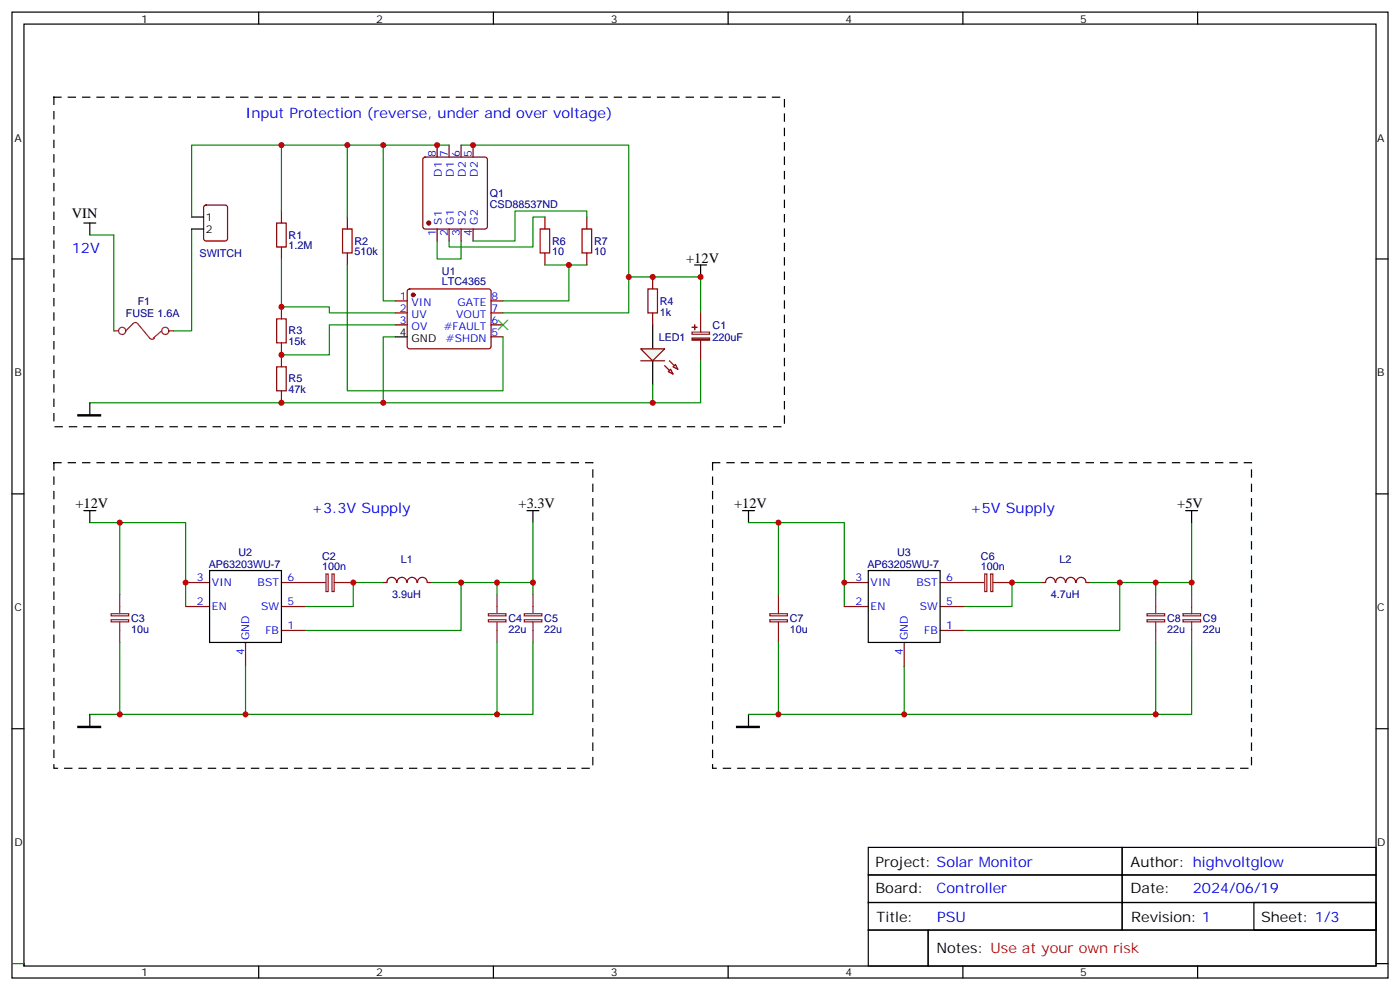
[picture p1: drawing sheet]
<svg xmlns="http://www.w3.org/2000/svg" width="412mm" height="291mm" viewBox="0 0 412 291" stroke-linecap="round" stroke-linejoin="round" font-family="sans-serif">
<path d="M192.3 95.6v7.1M192.3 106.2v7.1" fill="none" stroke="#000" stroke-width=".35"/>
<path d="M188.7 102.7h7.1l-3.5 3.5z" fill="#f0f0f0" stroke="#870000" stroke-width=".35"/>
<path d="M195.8 107.6l2.5 2.5M197.2 106.2l2.5 2.5" fill="none" stroke="#870000" stroke-width=".35"/>
<g fill="#f0f0f0" stroke="#870000" stroke-width=".35">
<path d="M196.8 109.4l.8-.7 .7 1.4z"/>
<path d="M198.3 108l.7-.7 .7 1.4z"/>
</g>
<g fill="none" stroke="#870000" stroke-width=".35">
<path d="M124.8 46.5l.4-.3h17.7l.5 .3 .2 .5v19.7l-.3 .5-.4 .2h-17.7l-.5-.2-.2-.5v-19.7zM128.8 42.7v3.5M132.3 42.7v3.5M135.8 42.7v3.5M139.3 42.7v3.5M60.2 60.6l.5-.2h5.6l.7 .4v9.4l-.4 .7h-5.9l-.7-.4v-9.4zM82.9 62.1v3.6M82.9 72.7v3.5M102.3 63.9v3.5M102.3 74.5v3.5M128.8 67.4v3.5M132.3 67.4v3.5"/>
<path d="M135.8 67.4v3.5M139.3 67.4v3.5M160.5 63.9v3.5M160.5 74.5v3.5M172.9 63.9v3.5M172.9 74.5v3.5M82.9 90.3v3.6M116.4 88.6h3.5M116.4 92.1h3.5M116.4 95.6h3.5M120.2 85.3l.4-.2h23.3l.5 .2 .2 .5v16.5l-.7 .4-23.5-.1-.5-.6v-16.2zM144.6 88.6h3.6"/>
<path d="M144.6 92.1h3.6M144.6 95.6h3.6M144.6 99.2h3.6M192.3 81.5v3.6M192.3 92.1v3.5M82.9 100.9v7.1M82.9 115v3.6M188.7 106.2h7.1M54.7 178.5h7M54.7 171.5h7M82.9 178.5h7.1M82.9 171.5h7.1"/>
<path d="M112.9 171.5h1M114 171.5a1.41 1.41 0 0 1 1.4-1.5 1.41 1.41 0 0 1 1.4 1.5M117 171.5a1.41 1.41 0 0 1 1.4-1.5 1.41 1.41 0 0 1 1.4 1.5M120 171.5a1.41 1.41 0 0 1 1.4-1.5 1.41 1.41 0 0 1 1.4 1.5M123 171.5a1.41 1.41 0 0 1 1.4-1.5 1.41 1.41 0 0 1 1.4 1.5M125.9 171.5h1.1M248.7 178.5h7.1M248.7 171.5h7.1M276.9 178.5h7.1M276.9 171.5h7.1M306.9 171.5h1.1M308 171.5a1.41 1.41 0 0 1 1.4-1.5 1.41 1.41 0 0 1 1.4 1.5"/>
<path d="M311 171.5a1.41 1.41 0 0 1 1.4-1.5 1.41 1.41 0 0 1 1.4 1.5M314 171.5a1.41 1.41 0 0 1 1.4-1.5 1.41 1.41 0 0 1 1.4 1.5M317 171.5a1.41 1.41 0 0 1 1.4-1.5 1.41 1.41 0 0 1 1.4 1.5M320 171.5h1M72.3 189.1v7.1M82.9 185.6h7.1M266.3 189.1v7.1M276.9 185.6h7.1"/>
</g>
<g fill="none" stroke="#000" stroke-width=".35">
<path d="M3.5 3.6h405.4v284.3h-405.4zM7.1 7.1h398.2v277.3h-398.2zM76.2 3.6v3.5M145.3 3.6v3.5M214.5 3.6v3.5M283.6 3.6v3.5M352.8 3.6v3.5M3.5 76.2h3.6M24.7 65.7h3.5M26.5 65.7v3.5M56.4 63.9h3.6M56.4 67.4h3.6"/>
<path d="M204.6 78h3.5M206.4 78v3.5M405.3 76.2h3.6M116.4 99.2h3.5M26.5 118.6v3.5M3.5 145.4h3.6M24.7 150.3h3.5M26.5 150.3v3.5M155.2 150.3h3.5M157 150.3v3.5M218.7 150.3h3.5M220.5 150.3v3.5"/>
<path d="M349.2 150.3h3.6M351 150.3v3.5M405.3 145.4h3.6M61.7 168h21.2v21.1h-21.2zM255.8 168h21.1v21.1h-21.1zM3.5 214.5h3.6M26.5 210.3v3.5M220.5 210.3v3.5M405.3 214.5h3.6M255.8 249.4h74.8v8.2h-74.8zM255.8 257.6h74.8v8.1h-74.8zM330.6 257.6h74.7v8.1h-74.7z"/>
<path d="M330.6 249.4h74.7v8.2h-74.7zM255.8 265.7h74.8v8.1h-74.8zM255.8 273.8h17.6v10.6h-17.6zM273.4 273.8h131.9v10.6h-131.9zM330.6 265.7h74.7v8.1h-74.7zM369.4 265.7h35.9v8.1h-35.9zM7.1 283.7v.7M76.2 284.4v3.5M145.3 284.4v3.5M214.5 284.4v3.5M283.6 284.4v3.5M352.8 284.4v3.5"/>
<path d="M405.3 283.7h3.6"/>
</g>
<g fill="none" stroke="#8c2424" stroke-width=".35">
<path d="M33.5 97.4h1.4M37 97.4l2.4-2.3 .7-.1 4.2 4.7 .8 .1 .4-.3M47.6 97.4l-2.4 2.1M49.7 97.4h1.5M203.8 97.8h5.2v.6h-5.2zM206.4 92.1v5.7M206.4 100.2v6M35.3 175v5.7M90 171.5h6M96 168.9h.7v5.2h-.7zM97.8 168.9h.6v5.2h-.6zM98.4 171.5h5.7"/>
<path d="M146.4 175v5.7M157 175v5.7M229.3 175v5.7M284 171.5h6M290.1 168.9h.6v5.2h-.6zM291.8 168.9h.7v5.2h-.7zM292.5 171.5h5.6M340.4 175v5.7M351 175v5.7M32.7 182.4h5.2v.7h-5.2zM32.7 180.7h5.2v.6h-5.2zM35.3 183.1v6"/>
<path d="M143.9 182.4h5.1v.7h-5.1zM143.9 180.7h5.1v.6h-5.1zM146.4 183.1v6M154.4 182.4h5.2v.7h-5.2zM154.4 180.7h5.2v.6h-5.2zM157 183.1v6M226.8 182.4h5.2v.7h-5.2zM226.8 180.7h5.2v.6h-5.2zM229.3 183.1v6M337.9 182.4h5.2v.7h-5.2zM337.9 180.7h5.2v.6h-5.2zM340.4 183.1v6"/>
<path d="M348.5 182.4h5.2v.7h-5.2zM348.5 180.7h5.2v.6h-5.2zM351 183.1v6"/>
<circle cx="36" cy="97.4" r="1.06"/>
<circle cx="48.7" cy="97.4" r="1.06"/>
</g>
<g fill="none" stroke="#008700" stroke-width=".35">
<path d="M82.9 42.7h19.4v21.2M102.3 42.7h10.6v45.9h3.5M112.9 42.7h19.4M135.8 42.7h49.4v38.8h21.2v10.6M26.5 69.2h7v28.2M56.4 67.4v30h-5.2M82.9 62.1v-19.4h-26.5v21.2M82.9 76.2v14.1h14.1v1.8h19.4M102.3 78v37h45.9v-15.8M128.8 70.9v5.3h7v-5.3M160.5 63.9h-3.5v8.8h-24.7v-1.8M160.5 78h12.4"/>
<path d="M167.6 78v10.6h-19.4M172.9 63.9v-1.8h-21.2v8.8h-12.4M116.4 99.2h-3.5v19.4M116.4 95.6h-19.4v8.9h-14.1M185.2 81.5v10.6h-37M192.3 113.3v5.3M206.4 106.2v12.4h-179.9M26.5 153.8h8.8v21.2M35.3 153.8h19.4v24.7M157 153.8v17.7M220.5 153.8h8.8v21.2M229.3 153.8h19.4v24.7"/>
<path d="M351 153.8v17.7M112.9 171.5h-8.8v7h-14.1M127 171.5h8.8v14.1h-45.8M135.8 171.5h10.6v3.5M146.4 171.5h10.6v3.5M306.9 171.5h-8.8v7h-14.1M321 171.5h8.8v14.1h-45.8M329.8 171.5h10.6v3.5M340.4 171.5h10.6v3.5M35.3 189.1v21.2h-8.8M72.3 196.2v14.1M146.4 189.1v21.2h-111.1"/>
<path d="M157 189.1v21.2h-10.6M229.3 189.1v21.2h-8.8M266.3 196.2v14.1M340.4 189.1v21.2h-111.1M351 189.1v21.2h-10.6"/>
</g>
<g fill="#8c2424" stroke="#8c2424" stroke-width=".35">
<path d="M203.8 99.5h5.2v.7h-5.2z"/>
<path d="M203.9 96.3l1.4 .1z"/>
<path d="M204.6 95.6v1.4z"/>
</g>
<g fill="#870000" stroke="#870000" stroke-width=".35">
<circle cx="121.7" cy="86.8" r=".53"/>
<circle cx="126.3" cy="65.7" r=".53"/>
</g>
<path d="M81.5 65.7h2.8v7h-2.8zM100.9 67.4h2.8v7.1h-2.8zM159.1 67.4h2.8v7.1h-2.8zM171.4 67.4h2.9v7.1h-2.9zM81.5 93.9h2.8v7h-2.8zM190.9 85.1h2.8v7h-2.8zM81.5 108h2.8v7h-2.8z" fill="none" stroke="#a10000" stroke-width=".35"/>
<path d="M22.9 122.1h6.7v.3h-6.7zM22.9 213.8h6.7v.4h-6.7zM217 213.8h6.7v.4h-6.7z" fill="#000" stroke="#000" stroke-width=".35"/>
<path d="M146.8 94.2l2.8 2.8M149.6 94.2l-2.8 2.8" fill="none" stroke="#3c3" stroke-width=".35"/>
<path d="M15.9 28.6h215.2v97h-215.2zM15.9 136.2h158.7v90h-158.7zM209.9 136.2h158.8v90h-158.8z" fill="none" stroke="#000" stroke-width=".35" stroke-dasharray="2.1 2.1"/>
<path d="M3.5 283.7h3.6" fill="none" stroke="#090" stroke-width=".35"/>
<g fill="#c00">
<circle cx="351" cy="171.5" r=".88"/>
<circle cx="329.8" cy="171.5" r=".88"/>
<circle cx="248.7" cy="171.5" r=".88"/>
<circle cx="266.3" cy="210.3" r=".88"/>
<circle cx="229.3" cy="210.3" r=".88"/>
<circle cx="298.1" cy="171.5" r=".88"/>
<circle cx="340.4" cy="210.3" r=".88"/>
<circle cx="229.3" cy="153.8" r=".88"/>
<circle cx="340.4" cy="171.5" r=".88"/>
<circle cx="146.4" cy="171.5" r=".88"/>
<circle cx="35.3" cy="153.8" r=".88"/>
<circle cx="146.4" cy="210.3" r=".88"/>
<circle cx="104.1" cy="171.5" r=".88"/>
<circle cx="139.3" cy="42.7" r=".88"/>
<circle cx="82.9" cy="90.3" r=".88"/>
<circle cx="82.9" cy="104.5" r=".88"/>
<circle cx="82.9" cy="118.6" r=".88"/>
<circle cx="112.9" cy="118.6" r=".88"/>
<circle cx="206.4" cy="81.5" r=".88"/>
<circle cx="185.2" cy="81.5" r=".88"/>
<circle cx="192.3" cy="118.6" r=".88"/>
<circle cx="35.3" cy="210.3" r=".88"/>
<circle cx="72.3" cy="210.3" r=".88"/>
<circle cx="54.7" cy="171.5" r=".88"/>
<circle cx="135.8" cy="171.5" r=".88"/>
<circle cx="157" cy="171.5" r=".88"/>
<circle cx="167.6" cy="78" r=".88"/>
<circle cx="192.3" cy="81.5" r=".88"/>
<circle cx="82.9" cy="42.7" r=".88"/>
<circle cx="102.3" cy="42.7" r=".88"/>
<circle cx="112.9" cy="42.7" r=".88"/>
<circle cx="128.8" cy="42.7" r=".88"/>
</g>
<g font-size="4.2" fill="#00f">
<text x="72.3" y="34.6">Input Protection (reverse, under and over voltage)</text>
<text x="21.2" y="74.5">12V</text>
<text x="91.7" y="151.1">+3.3V Supply</text>
<text x="285.8" y="151.1">+5V Supply</text>
<text x="275.9" y="262.9">Controller</text>
<text x="351.4" y="262.9">2024/06/19</text>
<text x="276" y="271.3">PSU</text>
</g>
<g font-size="4.2">
<text x="21.2" y="64.2">VIN</text>
<text x="202.1" y="77.3">+12V</text>
<text x="22.2" y="149.6">+12V</text>
<text x="152.8" y="149.6">+3.3V</text>
<text x="216.3" y="149.6">+12V</text>
<text x="346.8" y="149.6">+5V</text>
<text x="257.9" y="255.1">Project: Solar Monitor</text>
<text x="333" y="255.1">Author: highvoltglow</text>
<text x="257.9" y="262.9">Board:</text>
<text x="333" y="262.9">Date:</text>
<text x="258.2" y="271.3">Title:</text>
<text x="333.2" y="271.3">Revision: 1</text>
<text x="371.5" y="271.3">Sheet: 1/3</text>
<text x="275.9" y="280.5">Notes: Use at your own risk</text>
</g>
<g font-size="3.2">
<text x="41.6" y="6.7">1</text>
<text x="110.8" y="6.7">2</text>
<text x="179.9" y="6.7">3</text>
<text x="249.1" y="6.7">4</text>
<text x="318.2" y="6.7">5</text>
<text x="4.2" y="41.7">A</text>
<text x="405.7" y="41.7">A</text>
<text x="60.7" y="64.9">1</text>
<text x="60.7" y="68.5">2</text>
<text x="117.8" y="98.8">4</text>
<text x="121.2" y="100.6">GND</text>
<text x="4.2" y="110.8">B</text>
<text x="405.7" y="110.8">B</text>
<text x="4.2" y="180">C</text>
<text x="405.7" y="180">C</text>
<text x="4.2" y="249.1">D</text>
<text x="405.7" y="249.1">D</text>
<text x="41.6" y="287.2">1</text>
<text x="110.8" y="287.2">2</text>
<text x="179.9" y="287.2">3</text>
<text x="249.1" y="287.2">4</text>
<text x="318.2" y="287.2">5</text>
</g>
<g font-size="3.2" fill="#00f">
<text x="128.4" y="46.1" transform="rotate(-90 128.4 46.1)">8</text>
<text x="131.9" y="46.1" transform="rotate(-90 131.9 46.1)">7</text>
<text x="135.5" y="46.1" transform="rotate(-90 135.5 46.1)">6</text>
<text x="139" y="46.1" transform="rotate(-90 139 46.1)">5</text>
<text x="130.2" y="52" transform="rotate(-90 130.2 52)">D1</text>
<text x="133.7" y="52" transform="rotate(-90 133.7 52)">D1</text>
<text x="137.2" y="52" transform="rotate(-90 137.2 52)">D2</text>
<text x="140.8" y="52" transform="rotate(-90 140.8 52)">D2</text>
<text x="128.4" y="69.6" transform="rotate(-90 128.4 69.6)">1</text>
<text x="130.2" y="66.1" transform="rotate(-90 130.2 66.1)">S1</text>
<text x="131.9" y="69.6" transform="rotate(-90 131.9 69.6)">2</text>
<text x="133.7" y="66.1" transform="rotate(-90 133.7 66.1)">G1</text>
<text x="135.5" y="69.6" transform="rotate(-90 135.5 69.6)">3</text>
<text x="137.2" y="66.1" transform="rotate(-90 137.2 66.1)">S2</text>
<text x="139" y="69.6" transform="rotate(-90 139 69.6)">4</text>
<text x="140.8" y="66.1" transform="rotate(-90 140.8 66.1)">G2</text>
<text x="117.8" y="88.2">1</text>
<text x="121.2" y="90">VIN</text>
<text x="134.7" y="90">GATE</text>
<text x="144.8" y="88.2">8</text>
<text x="117.8" y="91.8">2</text>
<text x="117.8" y="95.3">3</text>
<text x="121.2" y="93.5">UV</text>
<text x="134.4" y="93.5">VOUT</text>
<text x="144.8" y="95.3">6</text>
<text x="144.8" y="91.8">7</text>
<text x="121.2" y="97">OV</text>
<text x="130.7" y="97">#FAULT</text>
<text x="131.4" y="100.6">#SHDN</text>
<text x="144.8" y="98.8">5</text>
<text x="58" y="171.1">3</text>
<text x="62.4" y="172.5">VIN</text>
<text x="75.9" y="172.5">BST</text>
<text x="84.7" y="171.1">6</text>
<text x="252" y="171.1">3</text>
<text x="256.5" y="172.5">VIN</text>
<text x="269.9" y="172.5">BST</text>
<text x="278.7" y="171.1">6</text>
<text x="58" y="178.2">2</text>
<text x="62.4" y="179.6">EN</text>
<text x="76.9" y="179.6">SW</text>
<text x="84.7" y="178.2">5</text>
<text x="252" y="178.2">2</text>
<text x="256.5" y="179.6">EN</text>
<text x="270.9" y="179.6">SW</text>
<text x="278.7" y="178.2">5</text>
<text x="84.7" y="185.2">1</text>
<text x="278.7" y="185.2">1</text>
<text x="73.4" y="188.4" transform="rotate(-90 73.4 188.4)">GND</text>
<text x="78.2" y="186.7">FB</text>
<text x="267.4" y="188.4" transform="rotate(-90 267.4 188.4)">GND</text>
<text x="272.2" y="186.7">FB</text>
<text x="72" y="192.9" transform="rotate(-90 72 192.9)">4</text>
<text x="266" y="192.9" transform="rotate(-90 266 192.9)">4</text>
</g>
<g font-size="3.2" fill="#000080">
<text x="144.3" y="58">Q1</text>
<text x="144.3" y="61.2">CSD88537ND</text>
<text x="85" y="70.2">R1</text>
<text x="58.8" y="75.6">SWITCH</text>
<text x="85" y="73.4">1.2M</text>
<text x="104.4" y="75.2">510k</text>
<text x="104.4" y="72">R2</text>
<text x="162.6" y="75.2">10</text>
<text x="162.6" y="72">R6</text>
<text x="175" y="75.2">10</text>
<text x="175" y="72">R7</text>
<text x="130.2" y="84">LTC4365</text>
<text x="130.2" y="80.8">U1</text>
<text x="40.6" y="89.8">F1</text>
<text x="194.4" y="89.7">R4</text>
<text x="37" y="93.4">FUSE 1.6A</text>
<text x="194.4" y="92.9">1k</text>
<text x="85" y="101.6">15k</text>
<text x="85" y="98.5">R3</text>
<text x="194" y="100.4">LED1</text>
<text x="209.9" y="100.4">220uF</text>
<text x="209.9" y="96.9">C1</text>
<text x="85" y="112.6">R5</text>
<text x="85" y="115.8">47k</text>
<text x="61.5" y="167.3">AP63203WU-7</text>
<text x="70.2" y="163.6">U2</text>
<text x="94.9" y="167.9">100n</text>
<text x="94.9" y="164.8">C2</text>
<text x="118.1" y="165.8">L1</text>
<text x="255.5" y="167.3">AP63205WU-7</text>
<text x="264.2" y="163.6">U3</text>
<text x="288.9" y="167.9">100n</text>
<text x="288.9" y="164.8">C6</text>
<text x="312.1" y="165.7">L2</text>
<text x="115.6" y="176.1">3.9uH</text>
<text x="309.6" y="176.1">4.7uH</text>
<text x="38.6" y="183.2">C3</text>
<text x="149.8" y="183.2">C4</text>
<text x="160.3" y="183.2">C5</text>
<text x="232.7" y="183.2">C7</text>
<text x="343.8" y="183.2">C8</text>
<text x="354.4" y="183.2">C9</text>
<text x="38.6" y="186.4">10u</text>
<text x="149.8" y="186.4">22u</text>
<text x="160.3" y="186.4">22u</text>
<text x="232.7" y="186.4">10u</text>
<text x="343.8" y="186.4">22u</text>
<text x="354.4" y="186.4">22u</text>
</g>
</svg>
